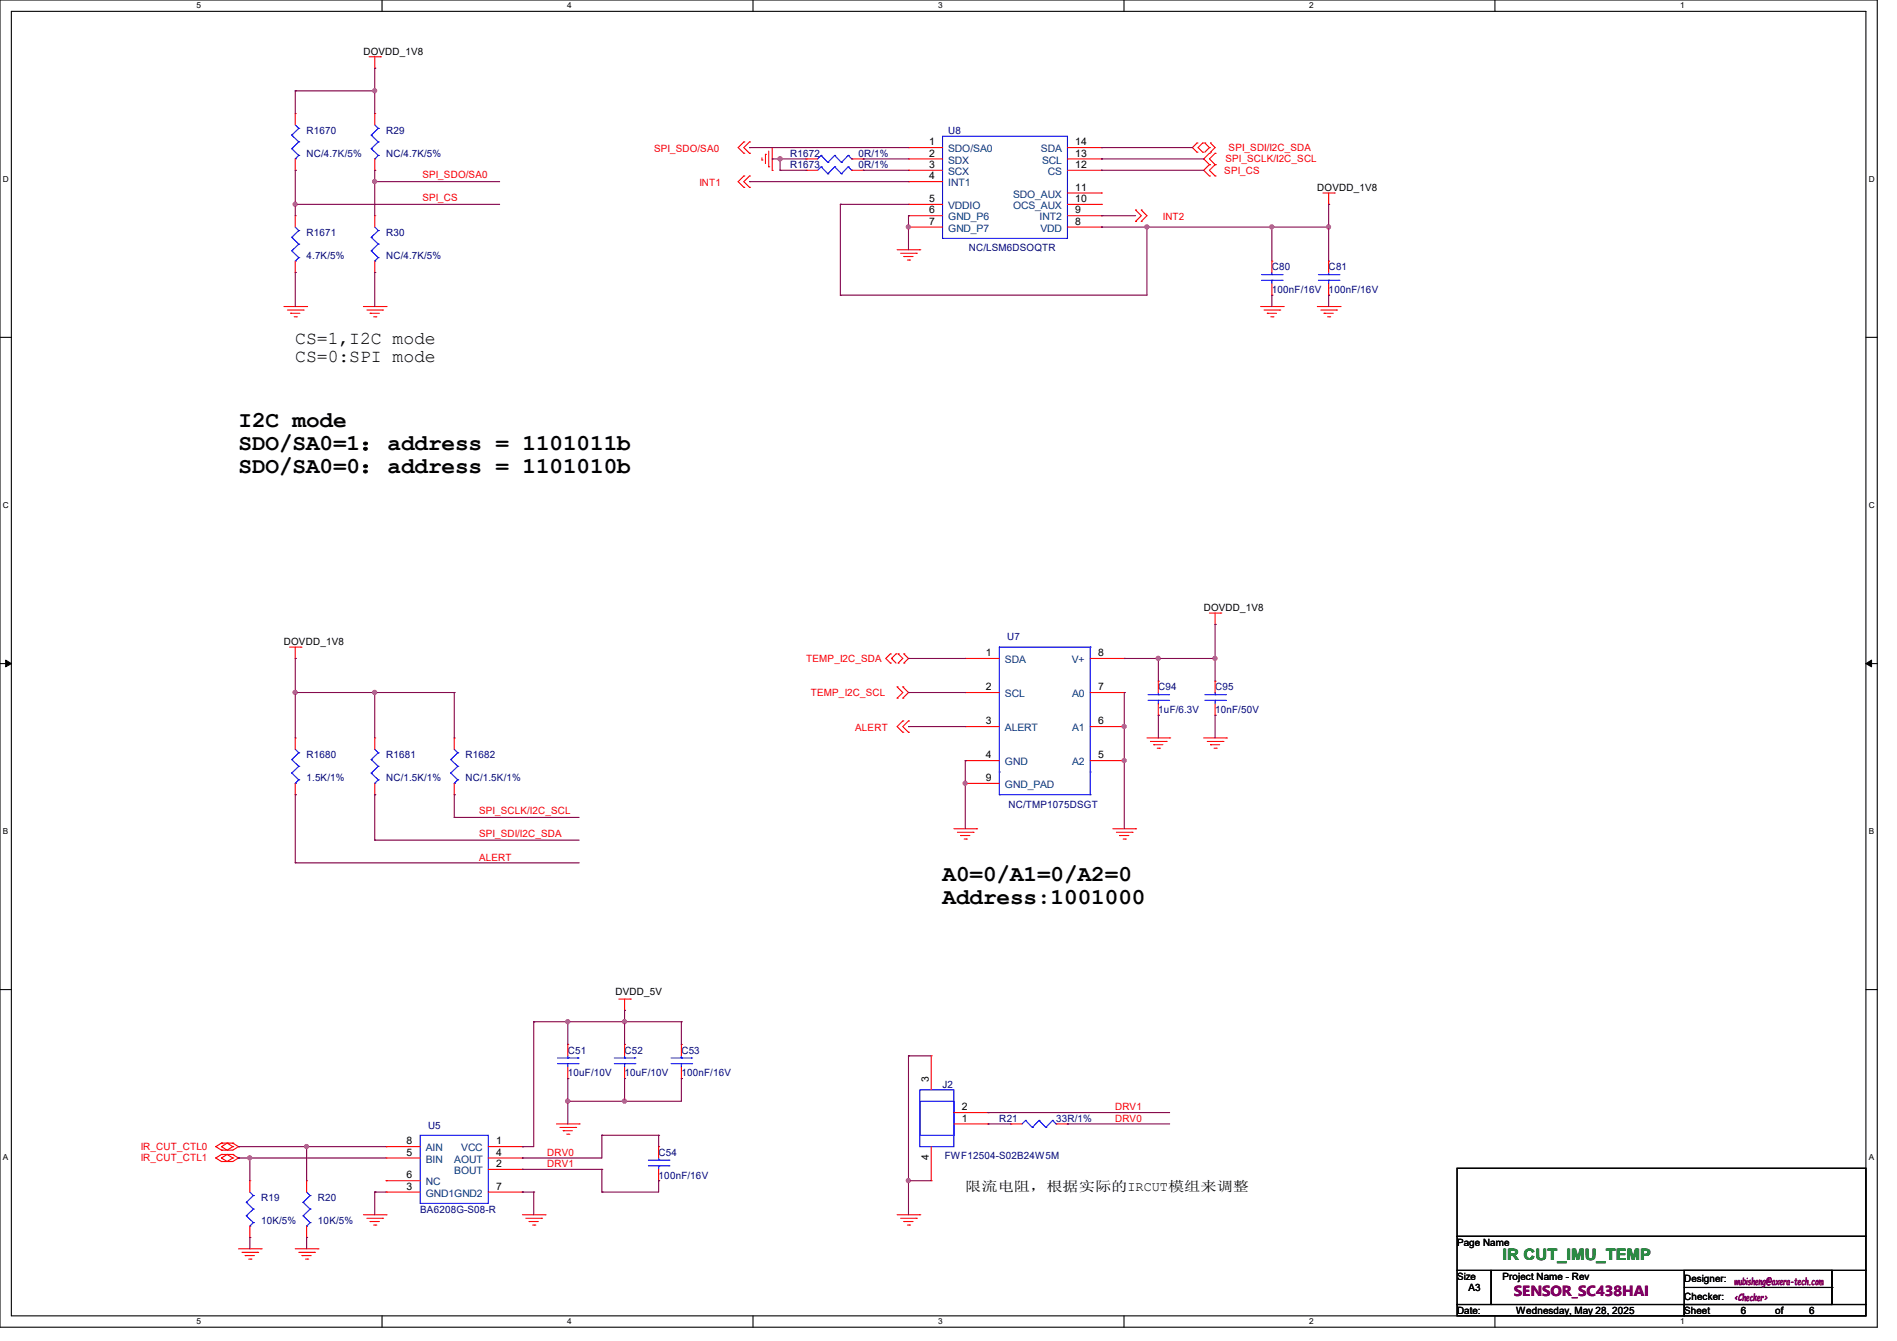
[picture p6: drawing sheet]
<svg xmlns="http://www.w3.org/2000/svg" width="297mm" height="210mm" viewBox="0 0 297 210" stroke-linecap="round" stroke-linejoin="round" font-family="sans-serif">
<path d="M0 0h293.9v207.9h-293.9zM1.8 1.8h290.3v204.3h-290.3z" fill="none" stroke="#000" stroke-width=".17"/>
<g fill="#fff">
<path d="M30.8 .2h.7v1.4h-.7z"/>
<path d="M30.8 206.2h.7v1.4h-.7z"/>
</g>
<path d="M59.8 0v1.8M59.8 206.1v1.8" fill="none" stroke="#000" stroke-width=".17"/>
<g fill="#fff">
<path d="M88.8 .2h.7v1.4h-.7z"/>
<path d="M88.8 206.2h.7v1.4h-.7z"/>
</g>
<path d="M117.9 0v1.8M117.9 206.1v1.8" fill="none" stroke="#000" stroke-width=".17"/>
<g fill="#fff">
<path d="M146.9 .2h.7v1.4h-.7z"/>
<path d="M146.9 206.2h.7v1.4h-.7z"/>
</g>
<path d="M176 0v1.8M176 206.1v1.8" fill="none" stroke="#000" stroke-width=".17"/>
<g fill="#fff">
<path d="M205 .2h.7v1.4h-.7z"/>
<path d="M205 206.2h.7v1.4h-.7z"/>
</g>
<path d="M234.1 0v1.8M234.1 206.1v1.8" fill="none" stroke="#000" stroke-width=".17"/>
<g fill="#fff">
<path d="M263.1 .2h.6v1.4h-.6z"/>
<path d="M263.1 206.2h.6v1.4h-.6z"/>
<path d="M.5 27.3h.9v1.4h-.9z"/>
<path d="M292.6 27.3h.9v1.4h-.9z"/>
<path d="M.5 78.4h.9v1.4h-.9z"/>
<path d="M292.6 78.4h.9v1.4h-.9z"/>
</g>
<path d="M0 52.8h1.8M292.1 52.8h1.8" fill="none" stroke="#000" stroke-width=".17"/>
<g fill="#fff">
<path d="M.5 129.5h.8v1.4h-.8z"/>
<path d="M292.6 129.5h.8v1.4h-.8z"/>
</g>
<path d="M0 103.9h1.8M292.1 103.9h1.8" fill="none" stroke="#000" stroke-width=".17"/>
<path d="M.9 103.4l.9 .5-.9 .5zM292.1 103.9l.9-.5v1z" fill="#000" stroke="#000" stroke-width=".16"/>
<g fill="#fff">
<path d="M.5 180.5h.8v1.4h-.8z"/>
<path d="M292.6 180.5h.8v1.4h-.8z"/>
</g>
<path d="M0 155h1.8M292.1 155h1.8M228.1 183h64v10.6h-64zM228.1 193.6h64v5.4h-64zM228.1 199h5.4v5.3h-5.4zM233.5 199h53.3v5.3h-53.3zM263.7 199h23.1v5.3h-23.1zM286.8 199h5.3v5.3h-5.3zM228.1 204.3h35.6v1.8h-35.6zM263.7 204.3h28.4v1.8h-28.4zM263.7 201.6h23.1M286.8 201.6h.1" fill="none" stroke="#000" stroke-width=".17"/>
<g fill="none" stroke="#f00" stroke-width=".17">
<path d="M46.2 17.8h.1M46.2 17.8v1.8M57.8 8.9h1.8M58.7 10.7h.1M58.7 17.8h.1M58.7 8.9v1.8M58.7 17.8v1.8M59.6 8.9h.1M46.2 26.7h.1M46.2 33.8h.1M46.2 24.9v1.8M46.2 33.8v1.8"/>
<path d="M58.7 33.8h.1M58.7 26.7h.1M58.7 24.9v1.8M58.7 33.8v1.8M116.5 22.2h.1M116.5 24h.1M116.5 27.6h.1M116.5 29.3h.1M116.5 22.2l-.9 .9 .9 .9M116.5 27.6l-.9 .8 .9 .9M117.3 22.2h.1M117.3 24h.1"/>
<path d="M117.3 27.6h.1M117.3 29.3h.1M117.3 22.2l-.8 .9 .8 .9M117.3 27.6l-.8 .8 .8 .9M119.3 25.1h.1M119.3 24.7v.4M119.8 24.2h.1M119.8 24.2v1.4M120.4 26.1h.1M120.4 23.7v2.4M120.9 26.7h.1M120.9 23.1v3.6"/>
<path d="M126.2 26.7h.1M126.2 24.9h.1M126.2 26.7h1.8M126.2 24.9h1.8M133.3 26.7h1.8M133.3 24.9h1.8M135.1 26.7h.1M135.1 24.9h.1M140.5 39.1h3.5M141 39.7h2.5M142.2 23.1h.1M142.2 24.9h.1"/>
<path d="M142.2 26.7h.1M142.2 28.4h.1M142.2 32h.1M142.2 33.8h.1M142.2 35.6h.1M142.2 26.7h5.4M142.2 23.1h5.4M142.2 24.9h5.4M142.2 28.4h5.4M142.2 32h5.4M142.2 33.8h5.4M142.2 35.6h5.4"/>
<path d="M143.5 39.7h.1M144 39.1h.1M167.1 30.2h5.4M167.1 26.7h5.4M167.1 23.1h5.4M167.1 24.9h5.4M167.1 32h5.4M167.1 33.8h5.4M167.1 35.6h5.4M172.5 35.6h.1M172.5 33.8h.1M172.5 32h.1"/>
<path d="M172.5 30.2h.1M172.5 26.7h.1M172.5 24.9h.1M172.5 23.1h.1M177.8 32.9h.1M177.8 34.7h.1M177.8 32.9l.9 .9-.9 .9M178.7 32.9h.1M178.7 34.7h.1M178.7 32.9l.9 .9-.9 .9M187.4 22.4h.1M187.4 23.8h.1"/>
<path d="M187.4 22.4l-.7 .7 .7 .7M188.3 22.4h.1M188.3 23.8h.1M188.3 22.4l-.7 .7 .7 .7M188.6 22.4h.1M188.6 22.4l.8 .7M189.4 25.8h.1M189.4 27.6h.1M189.4 24h.1M189.4 23.1h.1M189.4 24l-.9 .9 .9 .9M189.4 23.1l-.8 .7"/>
<path d="M189.4 25.8l-.9 .9 .9 .9M189.5 23.8h.1M189.5 22.4h.1M189.5 22.4l.7 .7-.7 .7M190.2 27.6h.1M190.2 25.8h.1M190.2 24h.1M190.2 25.8l-.8 .9 .8 .9M190.2 24l-.8 .9 .8 .9M207.1 30.2h1.8M208 32h.1M208 30.2v1.8"/>
<path d="M208.9 30.2h.1M44.4 48h3.6M45 48.6h2.5M45.5 49.1h.1M45.5 49.1h1.4M46.1 49.6h.3M46.2 42.7h.1M46.2 40.9v1.8M46.4 49.6h.1M47.5 48.6h.1M48 48h.1M56.9 48h3.6"/>
<path d="M57.4 48.6h2.5M58 49.1h.1M58 49.1h1.4M58.5 49.6h.3M58.7 42.7h.1M58.7 40.9v1.8M58.8 49.6h.1M59.9 48.6h.1M60.5 48h.1M141.5 40.2h.1M141.5 40.2h1.5M142.1 40.7h.3"/>
<path d="M142.4 40.7h.1M197.4 48h3.5M197.9 48.6h2.5M198.4 49.1h.1M198.4 49.1h1.5M199 49.6h.3M199.1 40.9h.1M199.1 46.2h.1M199.1 40.9v1.8M199.1 44.4v1.8M199.3 49.6h.1M200.4 48.6h.1"/>
<path d="M200.9 48h.1M206.2 48h3.6M206.8 48.6h2.5M207.3 49.1h.1M207.3 49.1h1.4M207.9 49.6h.3M208 40.9h.1M208 46.2h.1M208 40.9v1.8M208 44.4v1.8M208.2 49.6h.1M209.3 48.6h.1"/>
<path d="M209.8 48h.1M189.4 96h1.7M190.2 97.8h.1M190.2 96v1.8M191.1 96h.1M45.3 101.3h1.8M46.2 103.1h.1M46.2 115.6h.1M46.2 101.3v1.8M46.2 115.6v1.7M47.1 101.3h.1M58.7 115.6h.1"/>
<path d="M58.7 115.6v1.7M71.1 115.6h.1M71.1 115.6v1.7M139.4 103.8h.1M139.4 102.4h.1M139.4 102.4l-.7 .7 .7 .7M139.6 103.1h.1M139.6 103.1l.7 .7M140.3 102.4h.1M140.3 102.4l-.7 .7M140.5 109.3h.1M140.5 107.6h.1"/>
<path d="M140.5 107.6l.9 .9-.9 .8M140.6 102.4h.1M140.6 103.8h.1M140.6 102.4l.8 .7-.8 .7M141.4 107.6h.1M141.4 109.3h.1M141.4 112.9h.1M141.4 114.7h.1M141.4 107.6l.8 .9-.8 .8M141.4 112.9l-.9 .9 .9 .9M141.5 102.4h.1M141.5 103.8h.1"/>
<path d="M141.5 102.4l.7 .7-.7 .7M142.2 112.9h.1M142.2 114.7h.1M142.2 112.9l-.8 .9 .8 .9M151.1 103.1h.1M151.1 108.5h.1M151.1 113.8h.1M151.1 119.1h.1M151.1 103.1h5.4M151.1 108.5h5.4M151.1 113.8h5.4M151.1 119.1h5.4"/>
<path d="M170.7 103.1h5.3M170.7 108.5h5.3M170.7 113.8h5.3M170.7 119.1h5.3M176 119.1h.1M176 113.8h.1M176 108.5h.1M176 103.1h.1M179.6 115.6h3.5M180.1 116.1h2.5M180.6 116.6h.1M180.6 116.6h1.5"/>
<path d="M181.2 117.2h.3M181.4 106.7h.1M181.4 112h.1M181.4 106.7v1.8M181.4 110.2v1.8M181.5 117.2h.1M182.6 116.1h.1M183.1 115.6h.1M188.5 115.6h3.5M189 116.1h2.5M189.5 116.6h.1M189.5 116.6h1.5"/>
<path d="M190.1 117.2h.3M190.2 106.7h.1M190.2 112h.1M190.2 106.7v1.8M190.2 110.2v1.8M190.4 117.2h.1M191.5 116.1h.1M192 115.6h.1M46.2 124.5h.1M46.2 122.7v1.8M58.7 124.5h.1M58.7 122.7v1.8"/>
<path d="M71.1 124.5h.1M71.1 122.7v1.8M149.4 129.8h3.5M149.9 130.3h2.5M150.4 130.9h.1M150.4 130.9h1.4M151 131.4h.3M151.1 122.7h.1M151.1 122.7h5.4M151.3 131.4h.1M152.4 130.3h.1M152.9 129.8h.1"/>
<path d="M174.2 129.8h3.6M174.8 130.3h2.4M175.3 130.9h.1M175.3 130.9h1.4M175.9 131.4h.3M176.2 131.4h.1M177.2 130.3h.1M177.8 129.8h.1M96.9 156.5h1.8M97.8 158.2h.1M97.8 156.5v1.7M98.7 156.5h.1"/>
<path d="M33.8 179.6h.1M33.8 179.6l.9 .5M34.7 179h.1M34.7 179.6h.1M34.7 179l-.9 .6M34.7 179h1.7M34.7 179.6l.9 .5 .8-.5M35.6 179h.1M35.6 179l-.9 .6M35.6 179l.8 .6M36.4 179h.1M36.4 179.6h.1"/>
<path d="M36.4 179l.9 .6M37.3 179.6h.1M37.3 179.6l-.9 .5h-1.7M60.5 179.6h.1M60.5 179.6h5.3M76.5 179.6h5.3M81.8 179.6h.1M87.1 176h3.6M87.7 176.6h2.4M88.2 177.1h.1M88.2 177.1h1.4M88.7 177.6h.4"/>
<path d="M88.9 163.6h.1M88.9 168.9h.1M88.9 163.6v1.8M88.9 167.1v1.8M89.1 177.6h.1M90.1 176.6h.1M90.7 176h.1M97.8 163.6h.1M97.8 168.9h.1M97.8 163.6v1.8M97.8 167.1v1.8M103.1 179.6h.1"/>
<path d="M103.1 179.6v1.8M106.7 163.6h.1M106.7 168.9h.1M106.7 163.6v1.8M106.7 167.1v1.8M145.8 165.4h.1M145.8 165.4v5.3M145.8 179.6v5.3M149.4 176h5.3M149.4 174.2h5.3M154.7 176h.1M154.7 174.2h.1"/>
<path d="M158.2 176h.1M158.2 176h1.8M165.4 176h1.7M167.1 176h.1M33.8 181.4h.1M33.8 181.4l.9 .5M34.7 180.1h.1M34.7 180.8h.1M34.7 181.9h.1M34.7 181.4h.1M34.7 180.8l-.9 .6M34.7 180.8h1.7"/>
<path d="M34.7 181.4l.9 .5 .8-.5M35.6 180.8h.1M35.6 180.8l-.9 .6M35.6 180.8l.8 .6M36.4 180.8h.1M36.4 181.4h.1M36.4 180.8l.9 .6M37.3 181.4h.1M37.3 195.6h3.6M37.3 181.4l-.9 .5h-1.7M37.9 196.1h2.4M38.4 196.6h.1"/>
<path d="M38.4 196.6h1.4M38.9 197.2h.4M39.1 184.9h.1M39.1 193.8h.1M39.1 184.9v1.8M39.1 192v1.8M39.3 197.2h.1M40.3 196.1h.1M40.9 195.6h.1M46.2 195.6h3.6M46.8 196.1h2.4M47.3 196.6h.1"/>
<path d="M47.3 196.6h1.4M47.8 197.2h.4M48 184.9h.1M48 193.8h.1M48 184.9v1.8M48 192v1.8M48.2 197.2h.1M49.2 196.1h.1M49.8 195.6h.1M56.9 190.2h3.6M57.4 190.8h2.5M58 191.3h.1"/>
<path d="M58 191.3h1.4M58.5 191.9h.3M58.8 191.9h.1M59.9 190.8h.1M60.5 190.2h.1M60.5 181.4h.1M60.5 186.7h.1M60.5 184.9h.1M60.5 181.4h5.3M60.5 186.7h5.3M60.5 184.9h5.3M76.5 181.4h5.3"/>
<path d="M76.5 183.1h5.3M76.5 186.7h5.3M81.8 181.4h.1M81.8 183.1h.1M81.8 186.7h.1M81.8 190.2h3.5M82.3 190.8h2.5M82.8 191.3h.1M82.8 191.3h1.5M83.4 191.9h.3M83.7 191.9h.1M84.8 190.8h.1"/>
<path d="M85.3 190.2h.1M103.1 184.9h.1M103.1 183.1v1.8M140.5 190.2h3.5M141 190.8h2.5M141.5 191.3h.1M141.5 191.3h1.5M142.1 191.9h.3M142.4 191.9h.1M143.5 190.8h.1M144 190.2h.1M145.8 184.9h.1"/>
</g>
<g fill="none" stroke="#00f" stroke-width=".17">
<path d="M46.2 19.6l.6 .5M58.7 19.6l.5 .5M45.7 21.2h.1M45.7 23.3h.1M45.7 37.2h.1M45.7 39.3h.1M45.7 21.2l1.1 1M45.7 23.3l1.1 1M45.7 37.2l1.1 1M45.7 39.3l1.1 1M46.2 24.9h.1M46.2 35.6l.6 .5"/>
<path d="M46.8 20.1h.1M46.8 22.2h.1M46.8 24.3h.1M46.8 36.1h.1M46.8 38.2h.1M46.8 20.1l-1.1 1.1M46.8 22.2l-1.1 1.1M46.8 24.3l-.6 .6M46.8 36.1l-1.1 1.1M46.8 38.2l-1.1 1.1M58.1 37.2h.1M58.1 39.3h.1"/>
<path d="M58.1 21.2h.1M58.1 23.3h.1M58.1 37.2l1.1 1M58.1 39.3l1.1 1M58.1 21.2l1.1 1M58.1 23.3l1.1 1M58.7 24.9h.1M58.7 35.6l.5 .5M59.2 36.1h.1M59.2 38.2h.1M59.2 20.1h.1M59.2 22.2h.1"/>
<path d="M59.2 24.3h.1M59.2 36.1l-1.1 1.1M59.2 38.2l-1.1 1.1M59.2 20.1l-1.1 1.1M59.2 22.2l-1.1 1.1M59.2 24.3l-.5 .6M128.6 26.1h.1M128.6 24.3h.1M128.6 26.1l-.6 .6M128.6 26.1l1 1.1M128.6 24.3l-.6 .6M128.6 24.3l1 1.1"/>
<path d="M129.6 27.2h.1M129.6 25.4h.1M130.7 26.1h.1M130.7 24.3h.1M130.7 26.1l-1.1 1.1M130.7 26.1l1 1.1M130.7 24.3l-1.1 1.1M130.7 24.3l1 1.1M131.7 27.2h.1M131.7 25.4h.1M132.8 26.1h.1M132.8 24.3h.1"/>
<path d="M132.8 26.1l-1.1 1.1M132.8 26.1l.5 .6M132.8 24.3l-1.1 1.1M132.8 24.3l.5 .6M133.3 26.7h.1M133.3 24.9h.1M147.6 21.3h19.5v16h-19.5zM46.2 40.9h.1M46.8 40.3h.1M46.8 40.3l-.6 .6M58.7 40.9h.1M59.2 40.3h.1"/>
<path d="M59.2 40.3l-.5 .6M197.5 43.9h3.2M197.5 43h3.2M199.1 43h.1M199.1 43.9h.1M199.1 42.7v.3M199.1 43.9v.5M200.7 43.9h.1M200.7 43h.1M206.4 43.9h3.2M206.4 43h3.2M208 43h.1"/>
<path d="M208 43.9h.1M208 42.7v.3M208 43.9v.5M209.6 43.9h.1M209.6 43h.1M45.7 119h.1M45.7 119l1.1 1M46.2 117.3l.6 .6M46.8 117.9h.1M46.8 117.9l-1.1 1.1M58.1 119h.1M58.1 119l1.1 1"/>
<path d="M58.7 117.3l.5 .6M59.2 117.9h.1M59.2 117.9l-1.1 1.1M70.6 119h.1M70.6 119l1.1 1M71.1 117.3l.6 .6M71.7 117.9h.1M71.7 117.9l-1.1 1.1M156.5 101.3h.1M156.5 101.3v23.2M156.5 101.3h14.2M170.7 101.3h.1"/>
<path d="M170.7 101.3v23.2M179.7 109.7h3.3M179.7 108.8h3.3M181.4 108.8h.1M181.4 109.7h.1M181.4 108.5v.3M181.4 109.7v.5M183 109.7h.1M183 108.8h.1M188.6 109.7h3.3M188.6 108.8h3.3M190.2 108.8h.1"/>
<path d="M190.2 109.7h.1M190.2 108.5v.3M190.2 109.7v.5M191.9 109.7h.1M191.9 108.8h.1M45.7 121.1h.1M45.7 121.1l1.1 1M46.2 122.7h.1M46.8 120h.1M46.8 122.1h.1M46.8 120l-1.1 1.1M46.8 122.1l-.6 .6"/>
<path d="M58.1 121.1h.1M58.1 121.1l1.1 1M58.7 122.7h.1M59.2 120h.1M59.2 122.1h.1M59.2 120l-1.1 1.1M59.2 122.1l-.5 .6M70.6 121.1h.1M70.6 121.1l1.1 1M71.1 122.7h.1M71.7 120h.1M71.7 122.1h.1"/>
<path d="M71.7 120l-1.1 1.1M71.7 122.1l-.6 .6M156.5 120.9h.1M156.5 124.5h.1M156.5 124.5h14.2M170.7 124.5h.1M170.7 120.9h.1M65.8 177.8h10.7v10.7h-10.7zM87.3 166.6h3.2M87.3 165.7h3.2M88.9 165.7h.1M88.9 166.6h.1"/>
<path d="M88.9 165.4v.3M88.9 166.6v.5M90.5 166.6h.1M90.5 165.7h.1M96.2 166.6h3.2M96.2 165.7h3.2M97.8 165.7h.1M97.8 166.6h.1M97.8 165.4v.3M97.8 166.6v.5M99.4 166.6h.1M99.4 165.7h.1"/>
<path d="M105.1 166.6h3.2M105.1 165.7h3.2M106.7 165.7h.1M106.7 166.6h.1M106.7 165.4v.3M106.7 166.6v.5M108.3 166.6h.1M108.3 165.7h.1M144 170.7h5.4v8.9h-5.4zM144 172.5h5.4v5.3h-5.4zM160.6 175.5h.1M160.6 175.5l-.6 .5"/>
<path d="M160.6 175.5l1 1.1M161.6 176.6h.1M162.7 175.5h.1M162.7 175.5l-1.1 1.1M162.7 175.5l1 1.1M163.7 176.6h.1M164.8 175.5h.1M164.8 175.5l-1.1 1.1M164.8 175.5l.6 .5M165.4 176h.1M38.6 188.3h.1M38.6 190.4h.1"/>
<path d="M38.6 188.3l1.1 1.1M38.6 190.4l1.1 1.1M39.1 192h.1M39.1 186.7l.6 .5M39.7 187.2h.1M39.7 189.4h.1M39.7 191.5h.1M39.7 187.2l-1.1 1.1M39.7 189.4l-1.1 1M39.7 191.5l-.6 .5M47.5 188.3h.1M47.5 190.4h.1"/>
<path d="M47.5 188.3l1.1 1.1M47.5 190.4l1.1 1.1M48 192h.1M48 186.7l.6 .5M48.6 187.2h.1M48.6 189.4h.1M48.6 191.5h.1M48.6 187.2l-1.1 1.1M48.6 189.4l-1.1 1M48.6 191.5l-.6 .5M101.5 182.6h3.2M101.5 181.7h3.2"/>
<path d="M103.1 181.7h.1M103.1 182.6h.1M103.1 181.4v.3M103.1 182.6v.5M104.7 182.6h.1M104.7 181.7h.1"/>
</g>
<g fill="none" stroke="#800040" stroke-width=".17">
<path d="M46.2 14.2h.1M46.2 14.2v3.6M46.2 14.2h12.5M58.7 10.7h.1M58.7 14.2h.1M58.7 10.7v7.1M46.2 26.7h.1M46.2 32h.1M46.2 26.7v7.1M46.2 32h32M58.7 26.7h.1M58.7 28.4h.1"/>
<path d="M58.7 26.7v7.1M58.7 28.4h19.5M117.3 23.1h.1M117.3 28.4h.1M117.3 28.4h24.9M117.3 23.1h24.9M120.9 24.9h.1M120.9 24.9h5.3M122.1 24.9h.1M122.1 26.7h.1M122.1 26.7h4.1M122.1 24.9v1.8"/>
<path d="M131.6 32h.1M131.6 32h10.6M131.6 32v14.2M135.1 24.9h.1M135.1 26.7h.1M135.1 24.9h7.1M135.1 26.7h7.1M142.2 33.8h.1M142.2 35.6h.1M142.2 33.8v5.3M172.5 33.8h.1M172.5 35.6h.1"/>
<path d="M172.5 23.1h.1M172.5 24.9h.1M172.5 26.7h.1M172.5 23.1h14.2M172.5 33.8h5.3M172.5 24.9h16M172.5 26.7h16M172.5 35.6h35.5M179.6 35.6h.1M179.6 35.6v10.6h-48M199.1 35.6h.1M199.1 35.6v5.3"/>
<path d="M208 32h.1M208 35.6h.1M208 32v8.9M46.2 42.7h.1M46.2 42.7v5.3M58.7 42.7h.1M58.7 42.7v5.3M131.6 46.2h.1M199.1 46.2h.1M199.1 46.2v1.8M208 46.2h.1M208 46.2v1.8"/>
<path d="M190.2 97.8h.1M190.2 97.8v8.9M46.2 103.1h.1M46.2 108.5h.1M46.2 103.1v12.5M46.2 108.5h24.9M58.7 108.5h.1M58.7 108.5v7.1M71.1 108.5h.1M71.1 108.5v7.1M142.2 108.5h.1M142.2 103.1h.1"/>
<path d="M142.2 113.8h.1M142.2 108.5h8.9M142.2 103.1h8.9M142.2 113.8h8.9M151.1 119.1h.1M151.1 119.1v10.7M176 108.5h.1M176 113.8h.1M176 119.1h.1M176 103.1h.1M176 103.1h14.2M176 108.5v21.3"/>
<path d="M181.4 112h.1M181.4 103.1h.1M181.4 103.1v3.6M181.4 112v3.6M190.2 112h.1M190.2 103.1h.1M190.2 112v3.6M46.2 124.5h.1M46.2 135.1h.1M46.2 124.5v10.6M46.2 135.1h44.5M58.7 124.5h.1"/>
<path d="M58.7 131.6h.1M58.7 124.5v7.1M58.7 131.6h32M71.1 128h.1M71.1 124.5h.1M71.1 124.5v3.5M71.1 128h19.6M151.1 122.7h.1M97.8 158.2h.1M97.8 158.2v5.4M37.3 179.6h.1M37.3 179.6h23.2"/>
<path d="M48 179.6h.1M48 179.6v5.3M81.8 179.6h.1M83.6 160h.1M83.6 160v19.6h-1.8M83.6 160h23.1M88.9 160h.1M88.9 168.9h.1M88.9 172.5h.1M88.9 160v3.6M88.9 168.9v7.1M94.2 177.8h.1"/>
<path d="M94.2 177.8v3.6h-12.4M94.2 177.8h8.9M97.8 160h.1M97.8 168.9h.1M97.8 172.5h.1M97.8 168.9v3.6M103.1 177.8h.1M103.1 177.8v1.8M106.7 160h.1M106.7 168.9h.1M106.7 160v3.6M106.7 168.9v3.6h-17.8"/>
<path d="M142.2 165.4h.1M142.2 165.4h3.6M142.2 165.4v24.8M154.7 174.2h.1M154.7 176h.1M154.7 174.2h28.4M154.7 176h3.5M167.1 176h.1M167.1 176h16M37.3 181.4h.1M37.3 181.4h23.2M39.1 181.4h.1"/>
<path d="M39.1 193.8h.1M39.1 181.4v3.5M39.1 193.8v1.8M48 193.8h.1M48 193.8v1.8M58.7 186.7h.1M58.7 186.7h1.8M58.7 186.7v3.5M81.8 186.7h.1M81.8 181.4h.1M81.8 183.1h.1M81.8 186.7h1.8"/>
<path d="M81.8 183.1h12.4M83.6 186.7h.1M83.6 186.7v3.5M94.2 183.1h.1M94.2 186.7h.1M94.2 183.1v3.6M103.1 184.9h.1M103.1 184.9v1.8h-8.9M142.2 184.9h.1M142.2 184.9h3.6"/>
</g>
<g fill="#f0f" stroke="#f0f" stroke-width=".17">
<circle cx="142.2" cy="184.9" r=".32"/>
<circle cx="88.9" cy="172.4" r=".32"/>
<circle cx="97.8" cy="172.4" r=".32"/>
<circle cx="48" cy="179.6" r=".32"/>
<circle cx="39.1" cy="181.3" r=".32"/>
<circle cx="97.8" cy="160" r=".32"/>
<circle cx="88.9" cy="160" r=".32"/>
<circle cx="58.7" cy="28.4" r=".32"/>
<circle cx="46.2" cy="32" r=".32"/>
<circle cx="58.7" cy="14.2" r=".32"/>
<circle cx="151.1" cy="122.7" r=".32"/>
<circle cx="176" cy="119.1" r=".32"/>
<circle cx="176" cy="113.8" r=".32"/>
<circle cx="46.2" cy="108.4" r=".32"/>
<circle cx="58.7" cy="108.4" r=".32"/>
<circle cx="181.3" cy="103.1" r=".32"/>
<circle cx="190.2" cy="103.1" r=".32"/>
<circle cx="208" cy="35.5" r=".32"/>
<circle cx="122.1" cy="24.9" r=".33"/>
<circle cx="142.2" cy="35.5" r=".32"/>
<circle cx="199.1" cy="35.5" r=".32"/>
<circle cx="179.6" cy="35.5" r=".32"/>
</g>
<g font-size="3.6">
<text x="37.3" y="66.9">I2C mode</text>
<text x="37.3" y="70.5">SDO/SA0=1：address = 1101011b</text>
<text x="37.3" y="74">SDO/SA0=0：address = 1101010b</text>
<text x="147.6" y="138">A0=0/A1=0/A2=0</text>
<text x="147.6" y="141.6">Address:1001000</text>
</g>
<g font-size="2.8">
<text x="46.2" y="53.8">CS=1,I2C mode</text>
<text x="46.2" y="56.6">CS=0:SPI mode</text>
</g>
<text font-size="2.5" fill="#008000" x="235.2" y="197.3">IR CUT_IMU_TEMP</text>
<text font-size="2.3" fill="#800080" x="237" y="203">SENSOR_SC438HAI</text>
<text font-size="2.1" x="151.1" y="186.6">限流电阻，根据实际的IRCUT模组来调整</text>
<g font-size="1.6">
<text x="56.9" y="8.6">DOVDD_1V8</text>
<text x="145.5" y="22.7">1</text>
<text x="168.4" y="22.7">14</text>
<text x="145.5" y="24.5">2</text>
<text x="145.5" y="26.3">3</text>
<text x="145.5" y="28.1">4</text>
<text x="168.4" y="29.8">11</text>
<text x="168.4" y="26.3">12</text>
<text x="168.4" y="24.5">13</text>
<text x="206.2" y="29.9">DOVDD_1V8</text>
<text x="145.5" y="31.6">5</text>
<text x="145.5" y="33.4">6</text>
<text x="145.5" y="35.2">7</text>
<text x="168.4" y="35.2">8</text>
<text x="168.4" y="33.4">9</text>
<text x="168.4" y="31.6">10</text>
<text x="188.5" y="95.7">DOVDD_1V8</text>
<text x="44.4" y="101">DOVDD_1V8</text>
<text x="154.3" y="102.7">1</text>
<text x="171.9" y="102.7">8</text>
<text x="154.3" y="108.1">2</text>
<text x="154.3" y="113.4">3</text>
<text x="171.9" y="113.4">6</text>
<text x="171.9" y="108.1">7</text>
<text x="154.3" y="118.7">4</text>
<text x="171.9" y="118.7">5</text>
<text x="154.3" y="122.3">9</text>
<text x="96.3" y="155.8">DVDD_5V</text>
<text x="145.4" y="169.5" transform="rotate(-90 145.4 169.5)">3</text>
<text x="150.6" y="173.9">2</text>
<text x="63.7" y="179.2">8</text>
<text x="77.7" y="179.2">1</text>
<text x="150.6" y="175.6">1</text>
<text x="63.7" y="181">5</text>
<text x="63.7" y="184.5">6</text>
<text x="77.7" y="181">4</text>
<text x="77.7" y="182.8">2</text>
<text x="145.4" y="181.7" transform="rotate(-90 145.4 181.7)">4</text>
<text x="63.7" y="186.3">3</text>
<text x="77.7" y="186.3">7</text>
<text x="228.1" y="195.1">Page Name</text>
<text x="228.1" y="200.4">Size</text>
<text x="229.9" y="202.2">A3</text>
<text x="235.2" y="200.4">Project Name - Rev</text>
<text x="263.7" y="200.7">Designer:</text>
<text x="263.7" y="203.6">Checker:</text>
<text x="228.1" y="205.7">Date:</text>
<text x="237.4" y="205.7">Wednesday, May 28, 2025</text>
<text x="263.7" y="205.7">Sheet</text>
<text x="272.6" y="205.7">6</text>
<text x="277.9" y="205.7">of</text>
<text x="283.2" y="205.7">6</text>
</g>
<g font-size="1.6" fill="#000080">
<text x="48" y="21">R1670</text>
<text x="60.5" y="21">R29</text>
<text x="148.5" y="21">U8</text>
<text x="48" y="24.6">NC/4.7K/5%</text>
<text x="60.5" y="24.6">NC/4.7K/5%</text>
<text x="123.7" y="26.3">R1673</text>
<text x="123.7" y="24.6">R1672</text>
<text x="134.4" y="26.3">0R/1%</text>
<text x="134.4" y="24.6">0R/1%</text>
<text x="48" y="37">R1671</text>
<text x="48" y="40.6">4.7K/5%</text>
<text x="60.5" y="37">R30</text>
<text x="60.5" y="40.6">NC/4.7K/5%</text>
<text x="151.7" y="39.3">NC/LSM6DSOQTR</text>
<text x="199.1" y="42.3">C80</text>
<text x="199.1" y="45.9">100nF/16V</text>
<text x="208" y="42.3">C81</text>
<text x="208" y="45.9">100nF/16V</text>
<text x="157.7" y="100.3">U7</text>
<text x="181.4" y="108.1">C94</text>
<text x="181.4" y="111.7">1uF/6.3V</text>
<text x="190.2" y="108.1">C95</text>
<text x="190.2" y="111.7">10nF/50V</text>
<text x="48" y="118.8">R1680</text>
<text x="60.5" y="118.8">R1681</text>
<text x="72.9" y="118.8">R1682</text>
<text x="48" y="122.3">1.5K/1%</text>
<text x="60.5" y="122.3">NC/1.5K/1%</text>
<text x="72.9" y="122.3">NC/1.5K/1%</text>
<text x="157.9" y="126.6">NC/TMP1075DSGT</text>
<text x="88.9" y="165">C51</text>
<text x="97.8" y="165">C52</text>
<text x="106.7" y="165">C53</text>
<text x="88.9" y="168.6">10uF/10V</text>
<text x="97.8" y="168.6">10uF/10V</text>
<text x="106.7" y="168.6">100nF/16V</text>
<text x="147.6" y="170.3">J2</text>
<text x="67" y="176.7">U5</text>
<text x="156.5" y="175.7">R21</text>
<text x="165.3" y="175.7">33R/1%</text>
<text x="103.1" y="181">C54</text>
<text x="103.1" y="184.6">100nF/16V</text>
<text x="147.9" y="181.6">FWF12504-S02B24W5M</text>
<text x="40.9" y="188.1">R19</text>
<text x="40.9" y="191.7">10K/5%</text>
<text x="49.8" y="188.1">R20</text>
<text x="49.8" y="191.7">10K/5%</text>
<text x="65.8" y="189.9">BA6208G-S08-R</text>
</g>
<g font-size="1.6" fill="#f00">
<text x="102.4" y="23.8">SPI_SDO/SA0</text>
<text x="192.4" y="23.7">SPI_SDI/I2C_SDA</text>
<text x="66.1" y="27.9">SPI_SDO/SA0</text>
<text x="109.5" y="29.2">INT1</text>
<text x="191.7" y="27.2">SPI_CS</text>
<text x="191.9" y="25.4">SPI_SCLK/I2C_SCL</text>
<text x="66.1" y="31.5">SPI_CS</text>
<text x="182.1" y="34.5">INT2</text>
<text x="126.2" y="103.7">TEMP_I2C_SDA</text>
<text x="127" y="109">TEMP_I2C_SCL</text>
<text x="133.9" y="114.5">ALERT</text>
<text x="75" y="127.5">SPI_SCLK/I2C_SCL</text>
<text x="75" y="131">SPI_SDI/I2C_SDA</text>
<text x="75" y="134.8">ALERT</text>
<text x="174.6" y="173.9">DRV1</text>
<text x="174.6" y="175.7">DRV0</text>
<text x="22.1" y="180.1">IR_CUT_CTL0</text>
<text x="22.1" y="181.9">IR_CUT_CTL1</text>
<text x="85.7" y="181">DRV0</text>
<text x="85.7" y="182.8">DRV1</text>
</g>
<g font-size="1.6" fill="#004080">
<text x="148.5" y="23.8">SDO/SA0</text>
<text x="163" y="23.8">SDA</text>
<text x="148.5" y="25.6">SDX</text>
<text x="148.5" y="27.4">SCX</text>
<text x="148.5" y="29.2">INT1</text>
<text x="163.1" y="25.6">SCL</text>
<text x="164" y="27.4">CS</text>
<text x="148.5" y="32.7">VDDIO</text>
<text x="148.5" y="34.5">GND_P6</text>
<text x="158.6" y="32.7">OCS_AUX</text>
<text x="158.6" y="30.9">SDO_AUX</text>
<text x="162.8" y="34.5">INT2</text>
<text x="148.5" y="36.3">GND_P7</text>
<text x="162.9" y="36.3">VDD</text>
<text x="157.4" y="103.8">SDA</text>
<text x="167.8" y="103.8">V+</text>
<text x="157.4" y="109.2">SCL</text>
<text x="167.8" y="109.2">A0</text>
<text x="157.4" y="114.5">ALERT</text>
<text x="157.4" y="119.8">GND</text>
<text x="167.8" y="119.8">A2</text>
<text x="167.8" y="114.5">A1</text>
<text x="157.4" y="123.4">GND_PAD</text>
<text x="66.7" y="180.3">AIN</text>
<text x="66.7" y="182.1">BIN</text>
<text x="66.7" y="185.6">NC</text>
<text x="71.1" y="182.1">AOUT</text>
<text x="71.1" y="183.9">BOUT</text>
<text x="72.2" y="180.3">VCC</text>
<text x="66.7" y="187.4">GND1GND2</text>
</g>
<g font-size="1.6" fill="#800080">
<text x="271.5" y="201.2">wubisheng@axera-tech.com</text>
<text x="271.5" y="203.7">&lt;Checker&gt;</text>
</g>
<g font-size="1.3">
<text x="30.8" y="1.3">5</text>
<text x="88.8" y="1.3">4</text>
<text x="146.9" y="1.3">3</text>
<text x="205" y="1.3">2</text>
<text x="263.1" y="1.3">1</text>
<text x=".5" y="28.4">D</text>
<text x="292.6" y="28.4">D</text>
<text x=".5" y="79.5">C</text>
<text x="292.6" y="79.5">C</text>
<text x=".5" y="130.6">B</text>
<text x="292.6" y="130.6">B</text>
<text x=".5" y="181.7">A</text>
<text x="292.6" y="181.7">A</text>
<text x="30.8" y="207.4">5</text>
<text x="88.8" y="207.4">4</text>
<text x="146.9" y="207.4">3</text>
<text x="205" y="207.4">2</text>
<text x="263.1" y="207.4">1</text>
</g>
</svg>
